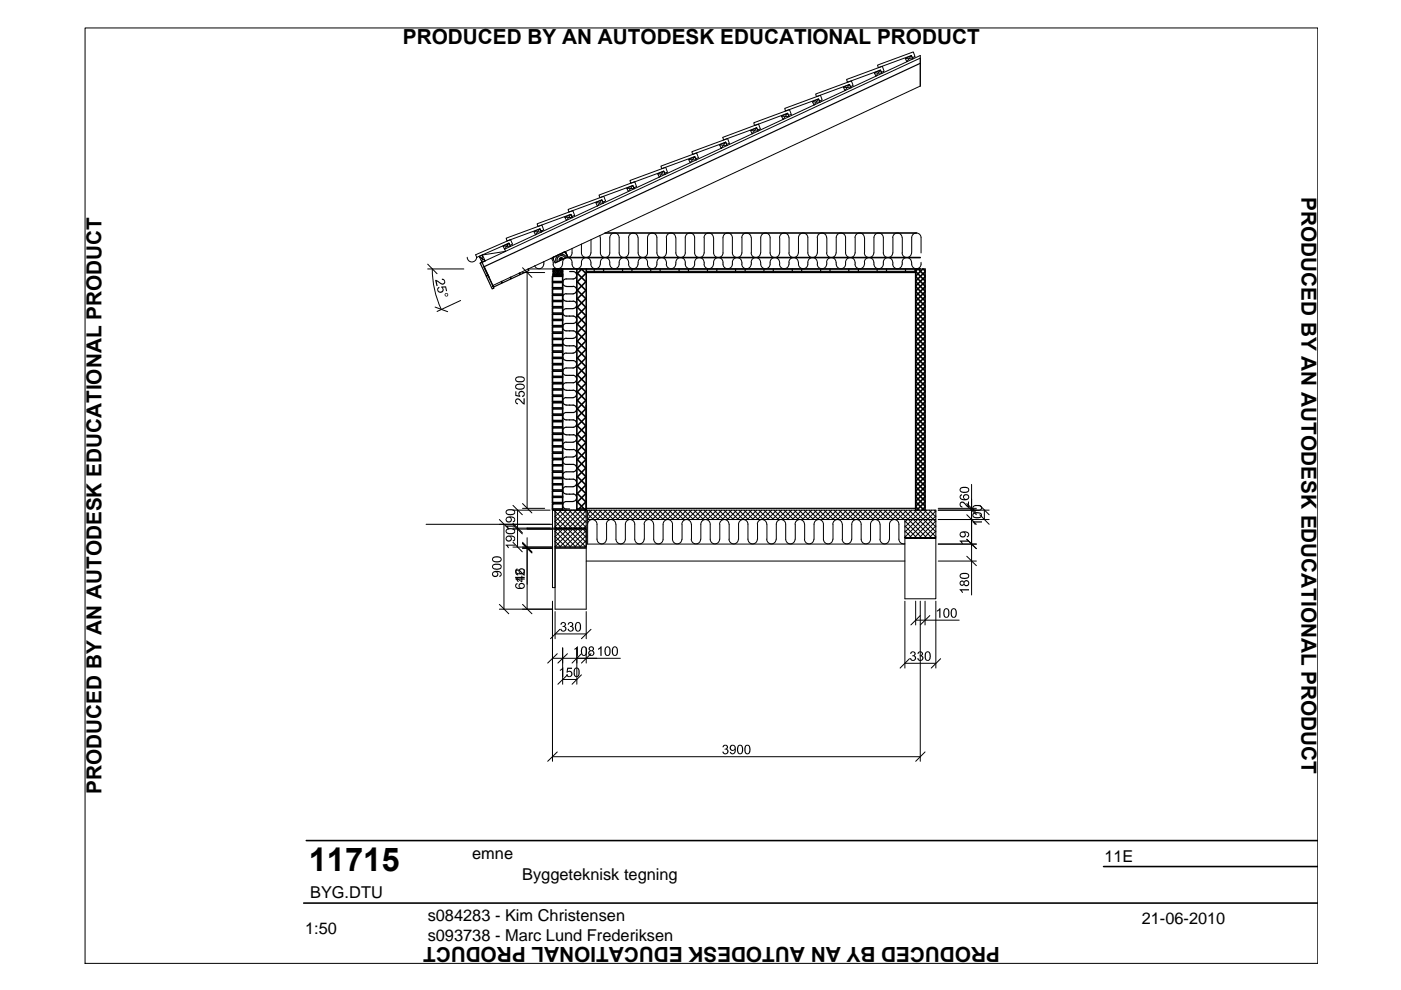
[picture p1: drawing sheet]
<svg xmlns="http://www.w3.org/2000/svg" width="297mm" height="210mm" viewBox="0 0 297 210" stroke-linecap="round" stroke-linejoin="round" font-family="sans-serif">
<!-- layer: 0 -->
<g fill="none" stroke="#000" stroke-width=".25">
<path d="M195.1 13.4l-92.5 43.2M102.2 55.6l2.4 5.1M102.9 55.3l-1.1 .5 1.3 2.7 .4-.2 1.2 2.8-.3 .2-1.3-2.8M106.3 59.7l.1 .3-1.8 .9-.1-.4 .1 .4M108.2 58.8l.1 .3-1.8 .9-.1-.4M110.1 57.9l.1 .4-1.8 .8-.1-.3M112 57l.1 .4-1.8 .8-.1-.3M117.1 54.6l2.7-1.3 .6 1.2-2.7 1.3zM117.4 54.4l-.1 .6M119.2 55l-.3-.1-.1 .3M119.3 55a.32 .32 0 0 0-.4-.2 .32 .32 0 0 0-.2 .4M119.5 54.9a.49 .49 0 0 0-.7-.2 .49 .49 0 0 0-.2 .6"/>
<path d="M119.5 53.5l.6 .2M119.8 54.7a.91 .91 0 0 0-1.2-.4 .91 .91 0 0 0-.4 1.2M120.1 54.6a1.21 1.21 0 0 0-1.6-.6 1.21 1.21 0 0 0-.6 1.6M120.3 54.3l-.5-1 .6 1.2"/>
</g>
<!-- layer: underetage -->
<g fill="none" stroke="#000" stroke-width=".21">
<path d="M195.1 12.3l-93.3 43.5M195.1 11.8v6.4l-90.6 42.3M99.1 54.5a.99 .99 0 0 0 1 1 .99 .99 0 0 0 .9-1M112 57h84.1M119.3 53.6h.1M90.3 111.2h26.8M117.1 108.2h7.8M117.7 108.2h6.6v3.8h-6.6zM117.7 112h6.6v.2h-6.6zM117.7 112.2h6.6v3.8h-6.6zM117.7 116.2h6.6M117.7 116h6.6"/>
<path d="M124.6 108.2v7.2M126.6 111.1a.99 .99 0 0 0-1-.9 .99 .99 0 0 0-1 .9M130.6 111.1a.99 .99 0 0 0-1-.9 .99 .99 0 0 0-1 .9M134.6 111.1a.99 .99 0 0 0-1-.9 .99 .99 0 0 0-1 .9M138.6 111.1a.99 .99 0 0 0-1-.9 .99 .99 0 0 0-1 .9M142.6 111.1a.99 .99 0 0 0-1-.9 .99 .99 0 0 0-1 .9M146.6 111.1a.99 .99 0 0 0-1-.9 .99 .99 0 0 0-1 .9M150.6 111.1a.99 .99 0 0 0-1-.9 .99 .99 0 0 0-1 .9M154.6 111.1a.99 .99 0 0 0-1-.9 .99 .99 0 0 0-1 .9M158.6 111.1a.99 .99 0 0 0-1-.9 .99 .99 0 0 0-1 .9"/>
</g>
<!-- layer: tagplader -->
<g fill="none" stroke="#000" stroke-width=".21">
<path d="M172.9 19.9l7.6-2.8 .4 1.1-.6 .2-.2-.5-7 2.6zM179.5 16.8l7.6-2.7 .4 1-.6 .2-.2-.4-7 2.5zM180.1 17.9l-.9 1.3-.4-.7 1.3-.6 .3 .7-1.6-.1M186.1 13.8l7.5-2.8 .4 1-.6 .2-.1-.4-7.1 2.6zM186.6 14.9l-.9 1.2-.3-.6 1.2-.6 .4 .6h-1.6M193.2 11.8l-.9 1.3-.4-.7 1.3-.6 .3 .7-1.6-.1M195.1 11.8l-88.1 41 .2 .5-4.9 .8-.1 1.5-.6-1.2 .7-.3 .6 1.2-1.3-.9M133.6 38.3l7.5-2.8 .4 1-.6 .2-.1-.4-7.1 2.6zM134.2 39.3l-1 1.3-.3-.7 1.3-.6 .3 .7-1.6-.1M140.1 35.2l7.6-2.8 .4 1-.6 .3-.2-.5-7 2.6zM140.7 36.3l-.9 1.2-.4-.6 1.3-.6 .4 .7-1.7-.1M146 33.8l1.3-.6-1 1.3z"/>
<path d="M146.7 32.2l7.6-2.8 .3 1-.5 .2-.2-.5-7 2.6zM147.3 33.2l.3 .7-1.6-.1M152.6 30.7l1.2-.6-.9 1.4zM153.2 29.1l7.6-2.8 .4 1-.6 .3-.2-.5-7 2.6zM153.8 30.1l.4 .8-1.6-.2M159.8 26l7.6-2.8 .4 1.1-.6 .2-.2-.5-7 2.6zM160.4 27.1l-.9 1.3-.4-.7 1.3-.6 .3 .7-1.6-.1M165.7 24.6l1.3-.6-1 1.3zM166.4 23l7.5-2.8 .4 1-.6 .2-.1-.4-7.1 2.5zM167 24l.3 .7-1.6-.1M173.5 21l-.9 1.3-.3-.7 1.2-.6 .4 .7-1.6-.1M100.8 54l7.4-3.2 .5 1-.6 .2-.2-.4-6.8 3z"/>
<path d="M107.3 50.5l7.6-2.8 .4 1.1-.6 .2-.2-.5-7 2.6zM107.9 51.6l-.9 1.2-.4-.6 1.3-.6 .3 .6h-1.6M113.9 47.5l7.6-2.8 .3 1-.6 .2-.1-.5-7.1 2.6zM114.5 48.5l-1 1.3-.3-.7 1.3-.6 .3 .7-1.6-.1M119.8 46.1l1.2-.6 .4 .6zM120.4 44.4l7.6-2.8 .4 1-.6 .2-.2-.4-7 2.6zM121 45.5l-.9 1.2-.3-.6M127 41.4l7.6-2.9 .4 1.1-.6 .2-.2-.5-7 2.6zM127.6 42.4l-.9 1.3-.4-.7 1.3-.6 .3 .7-1.6-.1"/>
</g>
<g fill="none" stroke="#000" stroke-width=".34">
<path d="M102.6 56.6l1 2.1M117.2 59.7v.2M117.6 57l-.4 .2M118.4 58.3l-.1-.1-.2 .1M118.5 58.3l-.2-.3-.3 .3M118.7 58.3a.49 .49 0 0 0-.4-.5 .49 .49 0 0 0-.5 .5M118.9 57.6l.4 .7a.99 .99 0 0 0-1-1 .99 .99 0 0 0-1 1M119 57l.3 .2M119 58.3a.74 .74 0 0 0-.7-.7 .74 .74 0 0 0-.8 .7M119.3 57.6a1.25 1.25 0 0 0-2 0M119.3 58.6h-2.2v1.1h2.2M119.3 57v1.3h-2"/>
<path d="M119.3 58.3v49.6M119.3 59.9h-2.2v1.1h2.2M120.1 54.6h75M122.3 59.6l2 2M122.3 57.8l2 2M122.3 57v50.9M123.3 57l1 1M123.4 57l-1.1 1.1M124.3 57.9l-2 2M124.3 59.6l-2 2M124.3 57v50.9M128.3 49.4h66"/>
<path d="M194.1 59.7l2 2M194.1 58.6l2 2.1M194.1 57.6l2 2M194.1 57v51.2M194.6 57l-.5 .5M194.6 57l1.5 1.5M195.1 57h-77.8v1.6M195.7 57l-1.6 1.5M195.7 57l.4 .4M196.1 57.6l-2 2M196.1 58.7l-2 2M196.1 59.7l-2 2"/>
<path d="M196.1 57v51.2M117.2 61v.3M117.2 62.4v.2M117.2 63.7v.2M117.2 65v.3M117.2 66.4v.2M117.2 67.7v.2M117.2 69v.3M117.2 70.4v.3M117.2 71.8v.2M117.2 73.1v.2M117.2 74.4v.3"/>
<path d="M117.2 75.8v.2M117.2 77.1v.2M117.2 78.4v.3M117.2 79.8v.2M119.3 67.9h-2.2v1.1h2.2M119.3 66.6h-2.2v1.1h2.2M119.3 61.3h-2.2v1.1h2.2M119.3 62.6h-2.2v1.1h2.2M119.3 63.9h-2.2v1.1h2.2M119.3 65.3h-2.2v1.1h2.2M119.3 69.3h-2.2v1.1h2.2M119.3 70.7h-2.2v1.1h2.2"/>
<path d="M119.3 72h-2.2v1.1h2.2M119.3 73.3h-2.2v1.1h2.2M119.3 74.7h-2.2v1.1h2.2M119.3 76h-2.2v1.1h2.2M119.3 77.3h-2.2v1.1h2.2M119.3 78.7h-2.2v1.1h2.2M122.3 79.4l2 2M122.3 77.6l2 2M122.3 75.8l2 2M122.3 74l2 2M122.3 72.2l2 2M122.3 70.4l2 2"/>
<path d="M122.3 68.6l2 2M122.3 66.8l2 2M122.3 65l2 2M122.3 63.2l2 2M122.3 61.4l2 2M124.3 61.5l-2 2M124.3 63.2l-2 2M124.3 65l-2 2.1M124.3 66.8l-2 2M124.3 68.6l-2 2.1M124.3 70.4l-2 2M124.3 72.2l-2 2"/>
<path d="M124.3 74l-2 2M124.3 75.8l-2 2M124.3 77.6l-2 2M124.3 79.4l-2 2M194.1 79.8l2 2.1M194.1 78.8l2 2M194.1 77.7l2 2M194.1 76.7l2 2M194.1 75.6l2 2M194.1 74.5l2 2M194.1 73.5l2 2M194.1 72.4l2 2"/>
<path d="M194.1 71.4l2 2M194.1 70.3l2 2M194.1 69.3l2 1.9M194.1 68.2l2 2M194.1 67.1l2 2M194.1 66.1l2 2M194.1 65l2 2M194.1 64l2 2M194.1 62.9l2 2M194.1 61.8l2 2M194.1 60.7l2 2.1M196.1 60.8l-2 2"/>
<path d="M196.1 61.8l-2 2.1M196.1 62.9l-2 2M196.1 64l-2 2M196.1 65l-2 2.1M196.1 66.1l-2 2M196.1 67.2l-2 2M196.1 68.2l-2 2M196.1 69.3l-2 2M196.1 70.4l-2 1.9M196.1 71.4l-2 2M196.1 72.5l-2 2M196.1 73.5l-2 2"/>
<path d="M196.1 74.6l-2 2M196.1 75.6l-2 2M196.1 76.7l-2 2M196.1 77.8l-2 2M196.1 78.8l-2 2M196.1 79.9l-2 2M117.2 81.1v.3M117.2 82.5v.2M117.2 83.8v.2M117.2 85.1v.3M117.2 86.5v.2M117.2 87.8v.3"/>
<path d="M117.2 89.2v.2M117.2 90.5v.2M117.2 91.8v.3M117.2 93.2v.2M117.2 94.5v.2M117.2 95.8v.3M117.2 97.2v.3M117.2 98.6v.2M117.2 99.9v.2M119.3 97.5h-2.2v1.1h2.2M119.3 80h-2.2v1.1h2.2M119.3 81.4h-2.2v1.1h2.2"/>
<path d="M119.3 82.7h-2.2v1.1h2.2M119.3 84h-2.2v1.1h2.2M119.3 85.4h-2.2v1.1h2.2M119.3 86.7h-2.2v1.1h2.2M119.3 88.1h-2.2v1.1h2.2M119.3 89.4h-2.2v1.1h2.2M119.3 90.7h-2.2v1.1h2.2M119.3 92.1h-2.2v1.1h2.2M119.3 93.4h-2.2v1.1h2.2M119.3 94.7h-2.2v1.1h2.2M119.3 96.1h-2.2v1.1h2.2M119.3 98.8h-2.2v1.1h2.2"/>
<path d="M122.3 99.1l2 2M122.3 97.3l2 2.1M122.3 95.5l2 2M122.3 93.8l2 2M122.3 91.9l2 2M122.3 90.2l2 2M122.3 88.3l2 2.1M122.3 86.6l2 2M122.3 84.8l2 2M122.3 83l2 2M122.3 81.2l2 2M124.3 81.2l-2 2"/>
<path d="M124.3 83l-2 2M124.3 84.8l-2 2M124.3 86.6l-2 2M124.3 88.4l-2 2M124.3 90.2l-2 2M124.3 92l-2 2M124.3 93.8l-2 2M124.3 95.6l-2 2M124.3 97.4l-2 2M124.3 99.1l-2 2.1M194.1 100l2 2M194.1 98.9l2 2"/>
<path d="M194.1 97.9l2 2M194.1 96.8l2 2M194.1 95.8l2 1.9M194.1 94.7l2 2M194.1 93.6l2 2M194.1 92.6l2 2M194.1 91.5l2 2M194.1 90.5l2 2M194.1 89.4l2 2M194.1 88.3l2 2M194.1 87.3l2 2M194.1 86.2l2 2"/>
<path d="M194.1 85.2l2 2M194.1 84.1l2 2M194.1 83l2 2M194.1 82l2 2M194.1 80.9l2 2M196.1 80.9l-2 2M196.1 82l-2 2M196.1 83.1l-2 2M196.1 84.1l-2 2M196.1 85.2l-2 2M196.1 86.2l-2 2.1M196.1 87.3l-2 2"/>
<path d="M196.1 88.4l-2 2M196.1 89.5l-2 1.9M196.1 90.5l-2 2M196.1 91.6l-2 2M196.1 92.6l-2 2M196.1 93.7l-2 2M196.1 94.7l-2 2M196.1 95.8l-2 2M196.1 96.9l-2 1.9M196.1 97.9l-2 2M196.1 99l-2 2M117.1 108.2v-.3h2.2v.3"/>
<path d="M117.2 101.2v.3M117.2 102.6v.2M117.2 103.9v.2M117.2 105.2v.3M117.2 106.6v.2M119.3 106.8h-2.2v1.1M119.3 100.1h-2.2v1.1h2.2M119.3 101.5h-2.2v1.1h2.2M119.3 102.8h-2.2v1.1h2.2M119.3 104.1h-2.2v1.1h2.2M119.3 105.5h-2.2v1.1h2.2M122.3 108.2v-.3h2v.3"/>
<path d="M122.3 106.3l1.6 1.6M122.3 104.5l2 2M122.3 102.7l2 2M122.3 100.9l2 2M124.3 101l-2 2M124.3 102.7l-2 2.1M124.3 104.6l-2 2M124.3 106.3l-1.6 1.6M194.1 107.4l.8 .8M194.1 106.4l1.8 1.8M194.1 105.3l2 2M194.1 104.2l2 2.1"/>
<path d="M194.1 103.2l2 2M194.1 102.1l2 2M194.1 101l2 2.1M196.1 100l-2 2M196.1 101.1l-2 2M196.1 102.2l-2 1.9M196.1 103.2l-2 2M196.1 104.3l-2 2M196.1 105.3l-2 2.1M196.1 106.4l-1.7 1.8M196.1 107.5l-.6 .7"/>
</g>
<!-- layer: fundament -->
<g fill="none" stroke="#000" stroke-width=".21">
<path d="M117.1 108.2h.6v16.4h-.6zM117.7 112.7l.5-.5 3.9 3.8M117.7 113.8l1.6-1.6 3.8 3.8M117.7 114.9l2.7-2.7 3.8 3.8M117.7 115.8l.2 .2M117.7 114.8l1.2 1.2M117.7 113.7l2.3 2.3M117.7 112.6l3.3 3.4M117.7 111.6l.4 .4M117.7 110.5l1.4 1.5M117.7 109.5l2.5 2.5M117.7 108.4l3.5 3.6"/>
<path d="M118 108.2l-.3 .3M118.5 108.2l3.8 3.8M119.1 108.2l-1.4 1.3M119.5 108.2l3.9 3.8M120.1 108.2l-2.4 2.4M120.6 108.2l3.7 3.6M121.2 108.2l-3.5 3.5M121.7 108.2l2.6 2.6M122.3 108.2l-3.9 3.8M122.5 112.2l-3.8 3.8M122.6 112.2l1.7 1.8M122.7 108.2l1.6 1.5"/>
<path d="M123.3 108.2l-3.8 3.8M123.5 112.2l-3.8 3.8M123.6 112.2l.7 .7M123.8 108.2l.5 .5M124.3 108.2l-3.7 3.8M124.3 109.3l-2.7 2.7M124.3 115l-2.9-2.8-3.7 3.7M124.3 110.4l-1.6 1.6M124.3 111.4l-.5 .6M124.3 112.5l-3.5 3.5M124.3 113.5l-2.5 2.5M124.3 114.6l-1.4 1.4"/>
<path d="M124.3 115.7l-.3 .3M124.3 115.4h67.6M124.3 119h67.6M124.3 112.2v17h-6.6v-13.2M124.6 110l.2 .2M124.6 109l1.2 1.2M124.6 110.2h70.5M124.8 108.2l2.1 2M124.9 108.2h73.5v2M125.4 108.2l-.8 .8M125.9 108.2l2 2M126.5 108.2l-1.9 1.9"/>
<path d="M127 108.2l2 2M127.6 108.2l-2 2M128.1 108.2l1.9 2M128.6 108.2l-2 2M129.1 108.2l2 2M129.7 108.2l-2 2M130.2 108.2l2 2M130.7 108.2l-2 2M131.2 108.2l2 2M131.8 108.2l-2 2M132.3 108.2l2 2M132.9 108.2l-2 2"/>
<path d="M133.4 108.2l1.9 2M133.9 108.2l-2 2M134.4 108.2l2 2M135 108.2l-2 2M135.5 108.2l2 2M136.1 108.2l-2 2M136.5 108.2l2 2M137.1 108.2l-2 2M137.6 108.2l2 2M138.2 108.2l-2 2M138.6 108.2l2 2M139.2 108.2l-2 2"/>
<path d="M139.7 108.2l2 2M140.3 108.2l-2 2M140.8 108.2l1.9 2M141.4 108.2l-2 2M141.8 108.2l2 2M142.4 108.2l-2 2M142.9 108.2l2 2M143.5 108.2l-2 2M143.9 108.2l2.1 2M144.5 108.2l-2 2M145 108.2l2 2M145.6 108.2l-2 2"/>
<path d="M146.1 108.2l2 2M146.6 108.2l-1.9 2M147.2 108.2l1.9 2M147.7 108.2l-2 2M148.2 108.2l2 2M148.8 108.2l-2 2M149.3 108.2l2 2M149.8 108.2l-2 2M150.3 108.2l2 2M150.9 108.2l-2 2M151.4 108.2l2 2M152 108.2l-2.1 2"/>
<path d="M152.4 108.2l2 2M153 108.2l-2 2M153.5 108.2l2 2M154.1 108.2l-2 2M154.6 108.2l1.9 2M155.2 108.2l-2.1 2M155.6 108.2l2 2M156.2 108.2l-2 2M156.7 108.2l2 2M157.3 108.2l-2 2M157.7 108.2l2 2M158.3 108.2l-2 2"/>
<path d="M158.8 108.2l2 2M159.4 108.2l-2 2M159.9 108.2l1.9 2M160.4 108.2l-1.9 2M160.9 108.2l2 2M161.5 108.2l-2 2M162 108.2l2 2M162.6 108.2l-2 2M163 108.2l2.1 2M163.6 108.2l-2 2M164.1 108.2l2 2M164.7 108.2l-2 2"/>
<path d="M165.2 108.2l2 2M165.7 108.2l-2 2M166.2 108.2l2 2M166.8 108.2l-2 2M167.3 108.2l2 2M167.9 108.2l-2 2M168.4 108.2l1.9 2M168.9 108.2l-2 2M169.4 108.2l2 2M170 108.2l-2 2M170.5 108.2l2 2M171.1 108.2l-2.1 2"/>
<path d="M171.5 108.2l2 2M172.1 108.2l-2 2M172.6 108.2l2 2M173.2 108.2l-2 2M173.7 108.2l1.9 2M174.2 108.2l-2 2M174.7 108.2l2 2M175.3 108.2l-2 2M175.8 108.2l2 2M176.4 108.2l-2 2M176.8 108.2l2 2M177.4 108.2l-2 2"/>
<path d="M177.9 108.2l2 2M178.5 108.2l-2 2M178.9 108.2l2 2M179.5 108.2l-2 2M180 108.2l2 2M180.6 108.2l-2 2M181.1 108.2l2 2M181.7 108.2l-2 2M182.1 108.2l2.1 2M182.7 108.2l-2 2M183.2 108.2l2 2M183.8 108.2l-2 2"/>
<path d="M184.2 108.2l2.1 2M184.8 108.2l-2 2M185.3 108.2l2 2M185.9 108.2l-2 2M186.4 108.2l2 2M186.9 108.2l-1.9 2M187.5 108.2l1.9 2M188 108.2l-2 2M188.5 108.2l2 2M189.1 108.2l-2 2M189.6 108.2l2 2M190.2 108.2l-2.1 2"/>
<path d="M190.6 108.2l5.8 5.8M191.2 108.2l-2 2M191.7 108.2l5.8 5.8M191.9 110.4l3.5 3.6M191.9 114v.2h6.5v-.2h-6.5v-3.8h6.5v3.8M191.9 114.2v12.8h6.5v-12.8M191.9 113.6l.3 .4M191.9 112.6l1.4 1.4M191.9 111.5l2.4 2.5M192.3 108.2l-2.1 2M192.7 108.2l5.7 5.6M193.3 108.2l-2 2"/>
<path d="M193.8 108.2l4.6 4.6M194.4 108.2l-2.5 2.5M194.9 108.2l3.5 3.5M195.5 108.2l-3.6 3.6M195.9 108.2l2.5 2.5M196.5 108.2l-4.6 4.6M197 108.2l1.4 1.4M197.6 108.2l-5.7 5.7M198 108.2l.4 .3M198.4 108.3l-5.6 5.7M198.4 109.4l-4.5 4.6M198.4 110.4l-3.5 3.6"/>
<path d="M198.4 111.5l-2.4 2.5M198.4 112.6l-1.3 1.4M198.4 113.7l-.3 .3"/>
</g>
<!-- layer: A29-I- - -->
<g fill="none" stroke="#000" stroke-width=".25">
<path d="M120.8 57.6h.7a.78 .78 0 0 1 .8 .8 .78 .78 0 0 1-.8 .7h-1.4a.78 .78 0 0 0-.8 .8 .78 .78 0 0 0 .7 .8M120 62.3a.78 .78 0 0 0-.7 .8 .78 .78 0 0 0 .7 .7M120 71.7a.78 .78 0 0 0-.7 .8 .78 .78 0 0 0 .7 .8M120 74.8a.78 .78 0 0 0-.7 .8 .78 .78 0 0 0 .7 .8l1.5 .1a.79 .79 0 0 1 .8 .7 .79 .79 0 0 1-.8 .8h-1.4a.78 .78 0 0 0-.8 .8 .78 .78 0 0 0 .7 .8h1.5a.79 .79 0 0 1 .8 .8 .79 .79 0 0 1-.8 .8h-1.4a.78 .78 0 0 0-.8 .7 .78 .78 0 0 0 .7 .8l1.5 .1a.76 .76 0 0 1 .8 .7 .76 .76 0 0 1-.8 .8M120.1 60.7h1.4M120.1 63.9h1.4M120.1 62.3h1.4M120.1 73.3h1.4M120.1 71.8h1.4M120.1 74.9h1.4M121.5 60.7a.78 .78 0 0 1 .8 .8 .78 .78 0 0 1-.8 .8M121.5 63.8a.78 .78 0 0 1 .8 .8 .78 .78 0 0 1-.8 .8"/>
<path d="M121.5 73.3a.78 .78 0 0 1 .8 .8 .78 .78 0 0 1-.8 .7M121.5 65.4h-1.5a.78 .78 0 0 0-.7 .8 .78 .78 0 0 0 .7 .8h1.5a.79 .79 0 0 1 .8 .8 .79 .79 0 0 1-.8 .8h-1.4a.78 .78 0 0 0-.8 .8 .78 .78 0 0 0 .7 .7h1.5a.79 .79 0 0 1 .8 .8 .79 .79 0 0 1-.8 .8M120 84.3a.78 .78 0 0 0-.7 .8 .78 .78 0 0 0 .7 .8M120 93.7a.78 .78 0 0 0-.7 .8 .78 .78 0 0 0 .7 .8M120.1 85.9h1.4a.78 .78 0 0 1 .8 .8 .78 .78 0 0 1-.8 .8h-1.4a.78 .78 0 0 0-.8 .7 .78 .78 0 0 0 .7 .8h1.5a.79 .79 0 0 1 .8 .8 .79 .79 0 0 1-.8 .8h-1.4a.78 .78 0 0 0-.8 .8 .78 .78 0 0 0 .7 .8M120.1 84.3h1.4M120.1 92.2h1.4M120.1 95.3h1.4M120.1 93.8h1.4M121.5 92.2a.78 .78 0 0 1 .8 .7 .78 .78 0 0 1-.8 .8M121.5 95.3a.78 .78 0 0 1 .8 .8 .78 .78 0 0 1-.8 .8M121.5 96.9h-1.5a.78 .78 0 0 0-.7 .8 .78 .78 0 0 0 .7 .8h1.5a.79 .79 0 0 1 .8 .8 .79 .79 0 0 1-.8 .7h-1.4a.78 .78 0 0 0-.8 .8 .78 .78 0 0 0 .7 .8h1.5a.79 .79 0 0 1 .8 .8 .79 .79 0 0 1-.8 .8"/>
<path d="M120 103.2a.78 .78 0 0 0-.7 .7 .78 .78 0 0 0 .7 .8M120.1 104.8h1.4M120.1 103.2h1.4M121.5 104.7a.78 .78 0 0 1 .8 .8 .78 .78 0 0 1-.8 .8M121.5 106.3h-1.5a.78 .78 0 0 0-.7 .8 .78 .78 0 0 0 .7 .8h.8"/>
</g>
<g fill="none" stroke="#000" stroke-width=".25">
<path d="M124.3 57.5h69.8M124.3 57.8h69.8M126 57.1v.5M128 57.1v.5M132 57v.5M134 57v.5M138 57v.5M140 57v.5M144 57v.5M146 57v.5M150 57v.5M152 57v.5"/>
<path d="M156 57v.5M158 57v.5M162 57v.5M164 57v.5M168 57v.5M170 57v.5M174 57v.5M176 57v.5M180 57v.5M182 57v.5M186 57v.5M188 57v.5"/>
<path d="M192 57v.5M194 57v.5M124.3 107.8h69.8"/>
</g>
<!-- layer: isolering -->
<g fill="none" stroke="#000" stroke-width=".21">
<path d="M115.3 56a.99 .99 0 0 1-.8 1 .99 .99 0 0 1-1.1-.7M115.3 55.5v.1M115.3 55.6v.4M116.8 54.8l.3 .3 .2 .5M117.3 56a.99 .99 0 0 0 1 1 .99 .99 0 0 0 1-1M117.3 55.6v.4M119.3 56a1.05 1.05 0 0 1 1-1.4 1.05 1.05 0 0 1 1 1.4M121.3 56a.99 .99 0 0 0 1 1 .99 .99 0 0 0 1-1M121.3 52.7a1.68 1.68 0 0 1-.4 1.7l-.8 .2M123.3 51.7v1.9a.99 .99 0 0 0 1 1 .99 .99 0 0 0 1-1M125.3 55.6a1.03 1.03 0 0 0-1.3-1 1.03 1.03 0 0 0-.7 1.4M125.3 56a.99 .99 0 0 0 1 1 .99 .99 0 0 0 1-1"/>
<path d="M125.3 50.8v2.8M125.3 55.6v.4M127.1 49.9l.2 .5M127.3 56a1.05 1.05 0 0 1 1-1.4 1.05 1.05 0 0 1 1 1.4M127.3 50.4v3.2a.99 .99 0 0 0 1 1 .99 .99 0 0 0 1-1v-3.2a.99 .99 0 0 1 1-1 .99 .99 0 0 1 1 1v3.2a.99 .99 0 0 0 1 1 .99 .99 0 0 0 1-1M129.3 56a.99 .99 0 0 0 1 1 .99 .99 0 0 0 1-1M133.3 55.6a1.03 1.03 0 0 0-1.3-1 1.03 1.03 0 0 0-.7 1.4M133.3 56a.99 .99 0 0 0 1 1 .99 .99 0 0 0 1-1M133.3 50.4v3.2M133.3 55.6v.4M135.3 50.4a.99 .99 0 0 0-1-1 .99 .99 0 0 0-1 1M135.3 56a1.05 1.05 0 0 1 1-1.4 1.05 1.05 0 0 1 1 1.4"/>
<path d="M135.3 50.4v3.2a.99 .99 0 0 0 1 1 .99 .99 0 0 0 1-1v-3.2a.99 .99 0 0 1 1-1 .99 .99 0 0 1 1 1v3.2a.99 .99 0 0 0 1 1 .99 .99 0 0 0 1-1M137.3 56a.99 .99 0 0 0 1 1 .99 .99 0 0 0 1-1M141.3 55.6a1.03 1.03 0 0 0-1.3-1 1.03 1.03 0 0 0-.7 1.4M141.3 56a.99 .99 0 0 0 1 1 .99 .99 0 0 0 1-1M141.3 50.4a.99 .99 0 0 1 1-1 .99 .99 0 0 1 1 1v3.2a.99 .99 0 0 0 1 1 .99 .99 0 0 0 1-1v-3.2a.99 .99 0 0 1 1-1 .99 .99 0 0 1 1 1v3.2a.99 .99 0 0 0 1 1 .99 .99 0 0 0 1-1M141.3 50.4v3.2M141.3 55.6v.4M143.3 56a1.05 1.05 0 0 1 1-1.4 1.05 1.05 0 0 1 1 1.4M145.3 56a.99 .99 0 0 0 1 1 .99 .99 0 0 0 1-1M149.3 55.6a1.03 1.03 0 0 0-1.3-1 1.03 1.03 0 0 0-.7 1.4M149.3 56a.99 .99 0 0 0 1 1 .99 .99 0 0 0 1-1M149.3 50.4a.99 .99 0 0 1 1-1 .99 .99 0 0 1 1 1v3.2a.99 .99 0 0 0 1 1 .99 .99 0 0 0 1-1v-3.2a.99 .99 0 0 1 1-1 .99 .99 0 0 1 1 1v3.2a.99 .99 0 0 0 1 1 .99 .99 0 0 0 1-1"/>
<path d="M149.3 50.4v3.2M149.3 55.6v.4M151.3 56a1.05 1.05 0 0 1 1-1.4 1.05 1.05 0 0 1 1 1.4M153.3 56a.99 .99 0 0 0 1 1 .99 .99 0 0 0 1-1M157.3 55.6a1.03 1.03 0 0 0-1.3-1 1.03 1.03 0 0 0-.7 1.4M157.3 56a.99 .99 0 0 0 1 1 .99 .99 0 0 0 1-1M157.3 50.4a.99 .99 0 0 1 1-1 .99 .99 0 0 1 1 1v3.2a.97 .97 0 0 0 1 1 .97 .97 0 0 0 .9-1M157.3 50.4v3.2M157.3 55.6v.4M161.2 55.6a1.01 1.01 0 0 0-1.2-1 1.01 1.01 0 0 0-.7 1.4M161.3 56a.99 .99 0 0 0 1 1 .99 .99 0 0 0 1-1M161.3 55.6v.4"/>
<path d="M165.3 55.6a1.03 1.03 0 0 0-1.3-1 1.03 1.03 0 0 0-.7 1.4M165.3 56a.99 .99 0 0 0 1 1 .99 .99 0 0 0 1-1M165.3 53.6a.99 .99 0 0 1-1 1 .99 .99 0 0 1-1-1v-3.2a.99 .99 0 0 0-1-1 .99 .99 0 0 0-1 1v3.2M165.3 50.4a.99 .99 0 0 1 1-1 .99 .99 0 0 1 1 1v3.2a.97 .97 0 0 0 1 1 .97 .97 0 0 0 .9-1M165.3 50.4v3.2M165.3 55.6v.4M169.2 55.6a1.01 1.01 0 0 0-1.2-1 1.01 1.01 0 0 0-.7 1.4M169.3 56a.99 .99 0 0 0 1 1 .99 .99 0 0 0 1-1M169.3 55.6v.4M173.3 55.6a1.03 1.03 0 0 0-1.3-1 1.03 1.03 0 0 0-.7 1.4M173.3 56a.99 .99 0 0 0 1 1 .99 .99 0 0 0 1-1M173.3 53.6a.99 .99 0 0 1-1 1 .99 .99 0 0 1-1-1v-3.2a.99 .99 0 0 0-1-1 .99 .99 0 0 0-1 1v3.2"/>
<path d="M173.3 50.4v3.2M173.3 55.6v.4M175.3 50.4a.99 .99 0 0 0-1-1 .99 .99 0 0 0-1 1M175.3 53.6a.99 .99 0 0 0 1 1 .99 .99 0 0 0 .9-1M175.3 50.4v3.2M175.3 55.6v.4M177.2 55.6a.99 .99 0 0 0-.9-1 .99 .99 0 0 0-1 1M177.3 56a.99 .99 0 0 0 1 1 .99 .99 0 0 0 1-1M177.3 55.6v.4M181.3 55.6a1.03 1.03 0 0 0-1.3-1 1.03 1.03 0 0 0-.7 1.4M181.3 56a.99 .99 0 0 0 1 1 .99 .99 0 0 0 1-1M181.3 53.6a.99 .99 0 0 1-1 1 .99 .99 0 0 1-1-1v-3.2a.99 .99 0 0 0-1-1 .99 .99 0 0 0-1 1v3.2"/>
<path d="M181.3 50.4v3.2M181.3 55.6v.4M183.3 50.4a.99 .99 0 0 0-1-1 .99 .99 0 0 0-1 1M183.3 53.6a.99 .99 0 0 0 1 1 .99 .99 0 0 0 1-1M183.3 50.4v3.2M183.3 55.6v.4M185.3 55.6a.99 .99 0 0 0-1-1 .99 .99 0 0 0-1 1M185.3 56a.99 .99 0 0 0 1 1 .99 .99 0 0 0 1-1M185.3 55.6v.4M189.3 53.6a.99 .99 0 0 1-1 1 .99 .99 0 0 1-1-1v-3.2a.99 .99 0 0 0-1-1 .99 .99 0 0 0-1 1v3.2M189.3 55.6a1.03 1.03 0 0 0-1.3-1 1.03 1.03 0 0 0-.7 1.4M189.3 56a.99 .99 0 0 0 1 1 .99 .99 0 0 0 1-1"/>
<path d="M189.3 50.4v3.2M189.3 55.6v.4M191.3 50.4a.99 .99 0 0 0-1-1 .99 .99 0 0 0-1 1M191.3 53.6a.99 .99 0 0 0 1 1 .99 .99 0 0 0 1-1M191.3 50.4v3.2M191.3 55.6v.4M193.3 55.6a.99 .99 0 0 0-1-1 .99 .99 0 0 0-1 1M193.3 53.6v-3.2a.99 .99 0 0 1 1-1 .99 .99 0 0 1 1 1v3.2M193.3 56a.99 .99 0 0 0 1 1 .99 .99 0 0 0 1-1M193.3 55.6v.4M195.3 55.6v.4M126.6 111.2v3.1a.99 .99 0 0 0 1 1 .99 .99 0 0 0 1-1v-3.1"/>
<path d="M130.6 111.2v3.1a.99 .99 0 0 0 1 1 .99 .99 0 0 0 1-1v-3.1M134.6 111.2v3.1a.99 .99 0 0 0 1 1 .99 .99 0 0 0 1-1v-3.1M138.6 111.2v3.1a.99 .99 0 0 0 1 1 .99 .99 0 0 0 1-1v-3.1M142.6 111.2v3.1a.99 .99 0 0 0 1 1 .99 .99 0 0 0 1-1M144.6 111.2v3.1M146.6 111.2v3.1M148.6 111.2l-.1 3.1a.99 .99 0 0 1-.9 1 .99 .99 0 0 1-1-1M150.6 111.2v3.1a.99 .99 0 0 0 1 1 .99 .99 0 0 0 1-1M152.6 111.2v3.1M154.6 114.3a.99 .99 0 0 0 1 1 .99 .99 0 0 0 .9-1M154.6 111.2v3.1M156.6 111.2v3.1"/>
<path d="M158.6 111.2v3.1a.99 .99 0 0 0 1 1 .99 .99 0 0 0 1-1M160.6 111.2v3.1M162.6 111.1a.99 .99 0 0 0-1-.9 .99 .99 0 0 0-1 .9M162.6 114.3a.99 .99 0 0 0 1 1 .99 .99 0 0 0 .9-1M162.6 111.2v3.1M168.6 114.3a.99 .99 0 0 1-1 1 .99 .99 0 0 1-1-1v-3.2a.99 .99 0 0 0-1-.9 .99 .99 0 0 0-1 .9v3.2M168.6 111.2v3.1M170.6 111.1a.99 .99 0 0 0-1-.9 .99 .99 0 0 0-1 .9M170.6 114.3a.99 .99 0 0 0 1 1 .99 .99 0 0 0 1-1M170.6 111.2v3.1M176.6 114.3a.99 .99 0 0 1-1 1 .99 .99 0 0 1-1-1v-3.2a.99 .99 0 0 0-1-.9 .99 .99 0 0 0-1 .9v3.2M176.6 111.2v3.1"/>
<path d="M178.6 111.1a.99 .99 0 0 0-1-.9 .99 .99 0 0 0-1 .9M178.6 114.3a.99 .99 0 0 0 1 1 .99 .99 0 0 0 1-1M178.6 111.2v3.1M186.6 111.1a.99 .99 0 0 0-1-.9 .99 .99 0 0 0-1 1v3.1a.99 .99 0 0 1-1 1 .99 .99 0 0 1-1-1v-3.2a.99 .99 0 0 0-1-.9 .99 .99 0 0 0-1 .9v3.2M186.6 114.3a.99 .99 0 0 0 1 1 .99 .99 0 0 0 1-1M186.6 111.2v3.1M188.6 114.3v-3.2a.99 .99 0 0 1 1-.9 .99 .99 0 0 1 1 .9v3.2a1 1 0 0 0 1.2 1"/>
</g>
<g fill="none" stroke="#000" stroke-width=".21">
<path d="M18 5.9h261.4v198.4h-261.4zM90.7 57h7.6M91.7 57a20.3 20.3 0 0 0 1.9 8.6M110.8 57.8h4.7M111.8 57.8v50M97.7 63.7l-5 2.3M105.9 111.2h10.7M106.8 111.2v18M108.8 108.2h7.8M108.8 112h8.9M108.8 112.2h8.4M108.8 116h8.4"/>
<path d="M109.7 108.2v3.8M109.7 112.2v3.8M110.8 107.8h4.7M110.8 116.2h6.4M111.8 112v.2h5.9M111.8 114v9.9M111.8 116.2v13M198.9 107.8h8.1M198.9 108.2h10.8M198.9 115.4h8.1M198.9 119h8.1M198.9 110.2h10.8"/>
<path d="M206 102.7v23.5M206 105.8v10M208.7 108.2v2M105.9 129.2h11.3M117.1 139.6h9.4M117.1 127.5v33.9M117.7 129.7v5.7M117.7 134.4h6.6M119.3 137.4v7.7M122.3 139.6h9.2M122.3 137.4v7.7M124.3 129.7v5.7"/>
<path d="M124.3 137.4v3.2M191.9 127.5v14.1M194.1 131.5h9.3M194.1 127.5v5M195.1 127.5v33.9M196.1 127.5v5M198.4 127.5v14.1M119.3 144.1h3M191.9 140.6h6.5M117.1 160.4h78"/>
</g>
<g fill="none" stroke="#000" stroke-width=".21">
<path d="M90.7 56l2 2M110.8 56.8l2 2M92.2 65.1l2.7 1M105.9 110.2l2 1.9M108.8 107.1l1.9 2M108.8 111l1.9 1.9M108.8 111.2l1.9 2M108.8 115l1.9 2M110.8 106.8l2 2M110.8 115l2 2M110.8 115.2l2 2M205 114.3l2 2"/>
<path d="M205 117.9l2 2M205 109.1l2 2.1M205 106.8l2 2M205 107.1l2 2M207.7 107.1l2 2M207.7 109.1l2 2.1M105.9 128.1l2 2M110.8 128.1l2 2M118.2 138.6l-2.1 2M118.7 133.4l-2 2M120.3 138.6l-2 2M123.3 138.6l-2 2"/>
<path d="M125.3 133.4l-2 2M125.3 138.6l-2 2M192.8 139.7l-2 1.9M195.1 130.5l-2 2M197.1 130.5l-2 2M199.4 139.7l-2 1.9M118.2 159.4l-2.1 2M120.3 143.1l-2 2M123.3 143.1l-2 2M196.1 159.4l-2 2"/>
</g>
<g fill="#000">
<path d="M92.2 59.4l.6 .1 .7 .5 .5 .1a.39 .39 0 0 0 .1-.5 .39 .39 0 0 0-.4-.2v-.3h.4l.2 .3 .1 .3-.1 .4-.6 .3-1.1-.8 .2 1-.3 .1zM92.8 61l.3-.2 .1 .2-.3 .5 .1 .3h.4l.5-.3-.3-.8h1l.2 1-.2 .1-.2-.8h-.5l.2 .3-.1 .5-.4 .3h-.5l-.4-.5zM109.3 83h.2v.7l.5 .2-.1-.3 .1-.5 .3-.2h.5l.5 .4v.5l-.6 .4v-.3l.3-.2v-.3l-.2-.3h-.4l-.3 .4 .2 .7-1-.3zM109.3 84.6l.3-.1h.4l1 .9v-.9h.3v1.3l-.5-.2-.9-.9-.3 .1-.2 .2v.2l.4 .3v.2l-.3-.1-.3-.3zM107.2 111.4h2v.3h-1.5l.2 .4-.2 .1zM107.2 115.5h2v.2h-1.5l.2 .5h-.2zM203.6 106.5l.6-.2 1 1v-1h.2v1.4l-.4-.2-.7-.8-.4-.1-.2 .2a.4 .4 0 0 0 .3 .6v.2l-.5-.2v-.6zM203.5 114.6h1.9v.3h-1.5l.3 .4h-.2zM206.2 110.5h2v.3h-1.6l.3 .5h-.2zM109.3 120.9l.4-.2 .4 .1 .9 .9v-1h.3v1.3l-.4-.1-1-.9-.4 .2v.3l.4 .3v.2l-.4-.1-.2-.4zM109.3 122.6h2v.3h-1.6l.3 .4-.2 .1zM119 132l.5-.1 .4 .2 .1 .4-.3 .3 .4 .3v.4l-.3 .3-.6 .1-.4-.6h.2l.3 .4 .4-.1 .1-.2v-.3l-.5-.2v-.2h.2l.2-.2a.34 .34 0 0 0-.3-.4 .34 .34 0 0 0-.4 .4l-.2-.1z"/>
<path d="M120.5 132.1l.6-.2 .4 .3v.3l-.2 .3 .3 .3 .1 .3-.2 .4-.5 .1h-.3l-.3-.4v-.2h.2l.1 .3 .2 .1 .4-.1 .1-.5-.6-.2 .1-.2a.34 .34 0 0 0 .4-.3 .34 .34 0 0 0-.4-.4 .34 .34 0 0 0-.3 .5l-.2-.1zM121.8 137.5l.7-.5v2.1h-.2v-1.6l-.5 .3zM126.8 137.5l.8-.5v2.1h-.3v-1.6l-.5 .3zM193 138.3l.7-.2 .4 .4v.4l-.3 .1 .4 .3-.1 .6-.3 .2h-.5l-.4-.5 .3-.1 .2 .4a.41 .41 0 0 0 .6-.4 .41 .41 0 0 0-.6-.4v-.2h.3a.33 .33 0 0 0 .2-.4 .33 .33 0 0 0-.4-.2 .33 .33 0 0 0-.3 .3h-.2zM194.7 138.2l.5-.1 .5 .3v.4l-.3 .2 .3 .2 .1 .5-.4 .4h-.5l-.3-.2-.1-.3 .2-.1 .1 .2 .3 .3 .4-.3a.39 .39 0 0 0-.1-.5 .39 .39 0 0 0-.4-.1v-.2h.1a.32 .32 0 0 0 .3-.3 .32 .32 0 0 0-.3-.3 .32 .32 0 0 0-.3 .3h-.3zM198.6 129.5l.8-.6v2.1h-.3v-1.6l-.5 .3zM203.5 124.9h1.9v.3h-1.5l.3 .4-.2 .1zM118.7 142l.7-.5v2.1h-.2v-1.6l-.5 .3zM120.3 141.6h1v.2h-.8l-.1 .5 .6-.1 .4 .5-.1 .5-.3 .3h-.6l-.3-.3v-.2h.2a.44 .44 0 0 0 .6 .3 .44 .44 0 0 0 .2-.6 .44 .44 0 0 0-.6-.2l-.4 .1zM153.4 158l.7-.1 .2 .3v.4a.17 .17 0 0 0-.2 .2 .17 .17 0 0 0 .2 .2l.2 .4-.3 .5h-.8l-.2-.5 .2-.1 .1 .2a.39 .39 0 0 0 .5 .2 .39 .39 0 0 0 .2-.6 .39 .39 0 0 0-.6-.1l.2-.3a.33 .33 0 0 0 .3-.4 .33 .33 0 0 0-.4-.2 .33 .33 0 0 0-.3 .4l-.2-.1z"/>
<path d="M94.3 62.5a.37 .37 0 0 1 .7 0 .37 .37 0 0 1-.7 0zM94.4 62.5a.25 .25 0 0 0 .5 0 .25 .25 0 0 0-.5 0z"/>
<path d="M109.3 81.6l.7-.3 .7 .1 .5 .2 .1 .6-.5 .4h-1.1l-.4-.3zM109.6 81.7l-.1 .1a.54 .54 0 0 0 .2 .6 .54 .54 0 0 0 .6 0l.6-.1a.44 .44 0 0 0 .1-.6 .44 .44 0 0 0-.6-.1z"/>
<path d="M109.3 80.1l.5-.3h.9l.5 .3 .1 .5-.5 .4-1 .1-.5-.3zM109.6 80.1l-.2 .2a.68 .68 0 0 0 1 .5h.4l.2-.2a.71 .71 0 0 0-1-.5z"/>
<path d="M104.4 118.3l.4-.3h1l.5 .3v.5l-.3 .4h-1.2l-.4-.4zM104.7 118.3l-.2 .4 .3 .3 1.2-.1a.41 .41 0 0 0 0-.6 .41 .41 0 0 0-.5-.1z"/>
<path d="M107.3 108.2l.5-.2h1l.4 .3v.5l-.5 .4h-1l-.5-.4zM107.6 108.3l-.1 .1a.56 .56 0 0 0 .2 .5 .56 .56 0 0 0 .6 .1l.5-.1 .3-.2-.1-.3-.4-.2z"/>
<path d="M107.3 112.3l.4-.3h1l.5 .4v.5l-.4 .3h-1.1l-.5-.3zM107.5 112.4l-.1 .1a.53 .53 0 0 0 .8 .5h.5a.41 .41 0 0 0 .3-.5 .41 .41 0 0 0-.6-.3z"/>
<path d="M107.3 109.8l.6-.3 1.1 .1 .2 .4v.4l-.3 .3-.2-.2a.39 .39 0 0 0 .3-.4 .39 .39 0 0 0-.5-.3l-.3-.1 .3 .2v.4l-.4 .5h-.4l-.4-.2-.1-.3zM107.6 109.8v.1a.42 .42 0 0 0 .2 .6 .42 .42 0 0 0 .5-.5 .42 .42 0 0 0-.7-.2z"/>
<path d="M107.3 113.8l.4-.3 1.1 .1 .3 .2 .1 .7-.4 .3-.1-.2 .3-.2 .1-.3-.3-.3-.6-.1 .3 .3v.6l-.5 .3-.5-.1-.3-.5zM107.4 114.2a.45 .45 0 0 0 .9 0 .45 .45 0 0 0-.9 0z"/>
<path d="M203.6 104.9l.4-.1-.1 .3a.38 .38 0 0 0-.2 .4 .38 .38 0 0 0 .5 .3h.2l-.2-.3v-.3l.2-.3 .7-.1 .3 .3 .1 .5-.3 .4-.9 .1-.8-.4v-.5zM204.6 105l-.2 .3v.3l.2 .2 .5-.1 .1-.5z"/>
<path d="M203.6 103.5l.5-.3 .9 .1 .4 .2 .1 .6-.5 .4-1.2-.1-.3-.4zM203.8 103.6a.53 .53 0 0 0 .1 .6 .53 .53 0 0 0 .6 .1l.5-.1a.35 .35 0 0 0 .3-.4 .35 .35 0 0 0-.4-.3h-.8z"/>
<path d="M203.6 112.9l.5-.3 1.1 .2 .3 .4v.4l-.4 .3-.1-.2a.47 .47 0 0 0 .2-.6 .47 .47 0 0 0-.6-.2l.2 .3-.1 .5-.2 .2-.6 .1-.4-.5zM203.7 113.4a.41 .41 0 0 0 .8 0 .41 .41 0 0 0-.8 0z"/>
<path d="M206.3 108.8l.6-.2 .9 .1 .4 .4v.5l-.7 .3-1-.1-.3-.4zM206.5 109l-.1 .1a.65 .65 0 0 0 1 .5h.3a.43 .43 0 0 0 .2-.6 .43 .43 0 0 0-.6-.2z"/>
<path d="M206.2 107.4l.6-.3h.8l.5 .2 .1 .6-.4 .4h-1l-.6-.3zM206.6 107.4l-.2 .2a.68 .68 0 0 0 .9 .5l.5-.1 .2-.2a.71 .71 0 0 0-1.1-.5z"/>
<path d="M104.4 119.8l.5-.3h.8l.6 .3 .1 .4-.1 .3-.3 .2-1.1 .1-.5-.4zM104.7 119.8l-.2 .5 .4 .2h.9l.4-.3-.3-.4z"/>
<path d="M104.4 121.3l.6-.3 1.1 .2 .2 .3v.5l-.3 .3-.2-.2a.39 .39 0 0 0 .3-.5 .39 .39 0 0 0-.4-.3h-.3l.2 .2 .1 .3-.5 .5h-.4l-.4-.2-.1-.3zM104.6 121.4l-.1 .2 .1 .4 .2 .1 .6-.1 .1-.3-.2-.3z"/>
<path d="M109.3 123.8l.4-.2-.3 .7 .3 .3 .5 .1-.3-.4 .1-.5 .5-.2h.4l.4 .4-.1 .5-.5 .4-1-.1-.5-.5zM110.2 124.2a.44 .44 0 0 0 .8 0 .44 .44 0 0 0-.8 0z"/>
<path d="M109.3 120.7l.4-.2-.1 .3a.48 .48 0 0 0 0 .6 .48 .48 0 0 0 .6 .1l-.3-.3v-.3l.3-.3 .6-.1 .4 .2 .1 .6-.3 .3-1 .2-.5-.2-.2-.2zM110.2 121.1a.43 .43 0 0 0 .8 0 .43 .43 0 0 0-.8 0z"/>
<path d="M109.2 122.3h1.3v-.3h.2v.3h.6v.3h-.6v.8h-.2l-1.3-.9zM109.6 122.6l.9 .6v-.6z"/>
<path d="M122.2 132l.6-.1 .3 .4 .1 1-.4 .6h-.6l-.2-.4-.1-1.1zM122.3 132.2l-.1 1.2 .3 .3 .4-.2v-1.2a.33 .33 0 0 0-.3-.2 .33 .33 0 0 0-.3 .1z"/>
<path d="M123.3 137.3l.6-.3 .3 .2 .2 .3 .1 .9-.5 .7h-.4l-.4-.4-.1-.9zM123.6 137.3l-.2 .5v.8a.43 .43 0 0 0 .6 .2 .43 .43 0 0 0 .2-.6l-.1-.8-.2-.2z"/>
<path d="M124.8 137.3l.3-.2 .4-.1 .4 .4v.4l-.3 .2 .3 .1 .1 .5-.4 .5h-.5l-.4-.5 .1-.5 .3-.1-.3-.3zM125.1 137.5a.32 .32 0 0 0 .6 0 .32 .32 0 0 0-.6 0zM125 138.5a.41 .41 0 0 0 .8 0 .41 .41 0 0 0-.8 0z"/>
<path d="M128.3 137.3l.6-.3 .5 .5 .1 1-.5 .6h-.4l-.3-.3-.2-.9zM128.6 137.3l-.2 .6 .1 .7a.44 .44 0 0 0 .6 .1 .44 .44 0 0 0 .1-.6v-.5a.37 .37 0 0 0-.2-.3 .37 .37 0 0 0-.4 0z"/>
<path d="M129.9 137.2l.6-.2 .4 .4 .1 1-.3 .6-.6 .1-.3-.4-.1-.9zM130.2 137.3l-.2 .5 .1 .9a.43 .43 0 0 0 .6 0 .43 .43 0 0 0 .1-.5l-.1-.8-.2-.2z"/>
<path d="M196.2 138.3l.7-.2 .4 .4v1.1l-.4 .5h-.5l-.3-.3-.1-1.1zM196.5 138.3l-.2 .4v.8l.2 .4h.4l.1-.2v-1.1a.36 .36 0 0 0-.5-.3z"/>
<path d="M200.2 129.2l.6-.3 .5 .5v1l-.4 .6-.6-.1-.2-.2-.1-.9zM200.4 129.2l-.2 1 .1 .4 .3 .2 .4-.2v-1.1a.37 .37 0 0 0-.6-.3z"/>
<path d="M201.8 129.1l.5-.2 .5 .4 .1 1-.2 .4-.3 .3h-.4l-.4-.4-.1-.9zM202 129.2l-.2 .5 .1 .9a.42 .42 0 0 0 .6 .1 .42 .42 0 0 0 .1-.6l-.1-.8-.2-.1z"/>
<path d="M203.5 123.3l.5-.2 .4 .3 .3-.4h.4l.4 .4-.1 .6-.3 .3-.5-.1-.2-.3-.3 .3h-.3l-.3-.4zM203.7 123.7a.33 .33 0 0 0 .6 0 .33 .33 0 0 0-.6 0zM204.5 123.6a.4 .4 0 0 0 .8 0 .4 .4 0 0 0-.8 0z"/>
<path d="M203.6 121.7l.5-.2h.9l.4 .3 .1 .5-.4 .4h-1.1l-.5-.3zM203.8 121.8a.44 .44 0 0 0 0 .6 .44 .44 0 0 0 .6 .1l.6-.1a.41 .41 0 0 0 .2-.5 .41 .41 0 0 0-.6-.2z"/>
<path d="M121.9 141.6h.6l.4 .4v1l-.4 .6-.6-.1-.3-.5v-.9zM122 141.8l-.1 1.2 .3 .4 .4-.3v-1a.37 .37 0 0 0-.2-.3 .37 .37 0 0 0-.4 0z"/>
<path d="M154.9 158.1l.6-.2 .5 .4v1l-.4 .6h-.6l-.2-.3-.1-.2h.3l.1 .3h.3l.4-.6-.1-.1-.3 .2h-.2l-.4-.3-.1-.4zM154.9 158.6a.43 .43 0 0 0 .8 0 .43 .43 0 0 0-.8 0z"/>
<path d="M156.4 158.1l.3-.2h.4l.4 .4 .1 .9-.4 .7h-.4l-.4-.3-.1-1zM156.6 158.2l-.1 1 .2 .5a.62 .62 0 0 0 .6-.9l-.1-.5a.35 .35 0 0 0-.6-.1z"/>
<path d="M158 158.1l.3-.2h.4l.3 .3 .1 1.2-.5 .5h-.5l-.2-.4-.1-1zM158.2 158.2l-.1 1.3a.45 .45 0 0 0 .6 .1 .45 .45 0 0 0 .2-.6l-.1-.7-.3-.2z"/>
</g>
<!-- layer: Tekst -->
<path d="M64.9 178.2h214.5M64.4 191.5h215M234 183.7h45.4" fill="none" stroke="#000" stroke-width=".34"/>
<text font-size="6.9" x="65.4" y="184.6">11715</text>
<g font-size="4.4">
<text x="85.4" y="9.4">PRODUCED BY AN AUTODESK EDUCATIONAL PRODUCT</text>
<text x="275.9" y="41.8" transform="rotate(90 275.9 41.8)">PRODUCED BY AN AUTODESK EDUCATIONAL PRODUCT</text>
<text x="21.5" y="168.4" transform="rotate(-90 21.5 168.4)">PRODUCED BY AN AUTODESK EDUCATIONAL PRODUCT</text>
<text x="212" y="200.8" transform="rotate(180 212 200.8)">PRODUCED BY AN AUTODESK EDUCATIONAL PRODUCT</text>
</g>
<g font-size="3.5">
<text x="100.1" y="182.1">emne</text>
<text x="234.1" y="182.7">11E</text>
<text x="65.7" y="190.5">BYG.DTU</text>
<text x="110.7" y="186.5">Byggeteknisk tegning</text>
<text x="90.7" y="195.3">s084283 - Kim Christensen</text>
<text x="242.1" y="196">21-06-2010</text>
<text x="64.7" y="198.1">1:50</text>
<text x="90.7" y="199.4">s093738 - Marc Lund Frederiksen</text>
</g>
</svg>
